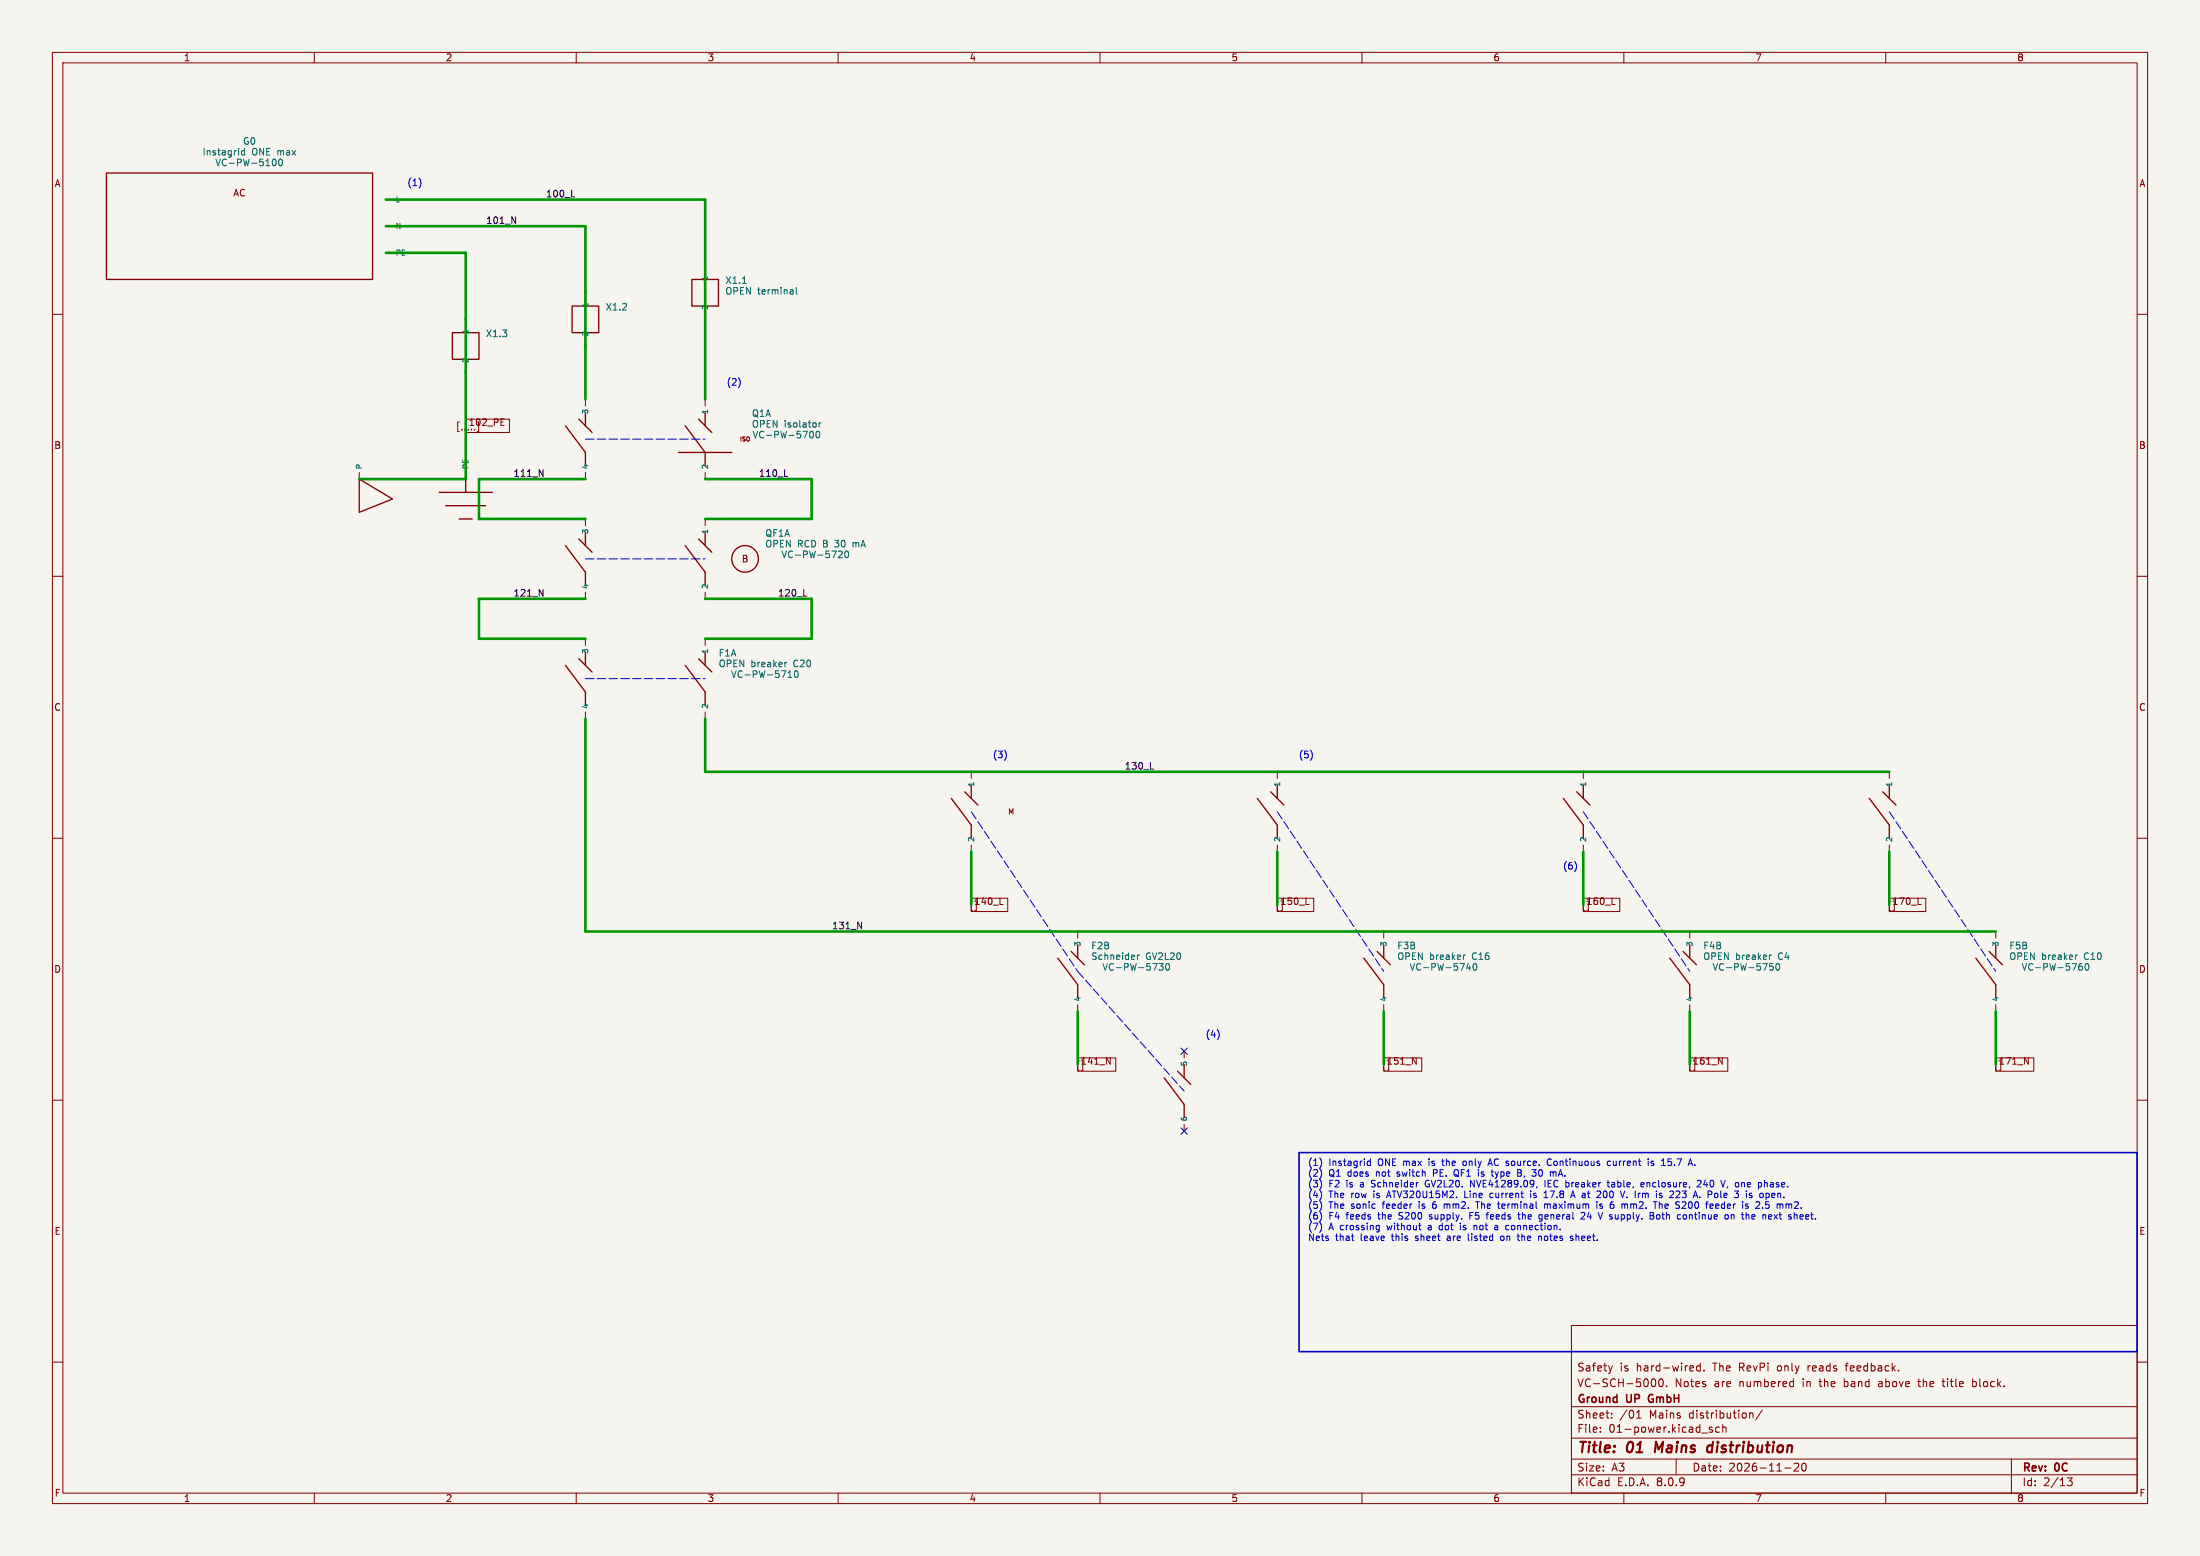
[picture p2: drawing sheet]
<svg xmlns="http://www.w3.org/2000/svg" width="420mm" height="297mm" viewBox="0 0 420 297" stroke-linecap="round" stroke-linejoin="round" font-family="sans-serif">
<path d="M0 0h420v297h-420z" fill="#f5f4ef" stroke="#f5f4ef" stroke-width=".19"/>
<g fill="none" stroke="#840000" stroke-width=".19">
<path d="M10 10h400v277h-400zM12 12h396v273h-396zM60 10v2M110 10v2M160 10v2M210 10v2M260 10v2M310 10v2M360 10v2M73.7 38.1h1.2M73.7 43.2h1.2M73.7 48.3h1.2"/>
<path d="M111.8 55.9v1.3M134.6 50.8v1.3M134.6 59.7v1.3M10 60h2M88.9 61v1.2M88.9 69.9v1.2M95.6 79.9h.6M111.8 64.8v1.2M111.8 76.2v1.3M134.6 76.2v1.3M408 60h2M68.6 90.2v1.2"/>
<path d="M88.9 80h8.3v2.6h-8.3zM88.9 90.2v1.2M91.4 80.6v1.8h-.3M95.6 81.2h.6M111.8 90.2v1.2M111.8 99.1v1.2M134.6 90.2v1.2M134.6 99.1v1.2M10 110h2M111.8 113v1.3M134.6 113v1.3M408 110h2"/>
<path d="M111.8 121.9v1.3M111.8 135.9v1.3M134.6 121.9v1.3M134.6 135.9v1.3M10 160h2M185.4 147.3v1.3M243.8 147.3v1.3M302.3 147.3v1.3M360.7 147.3v1.3M408 160h2M185.4 171.4h7v2.6h-7zM185.4 161.3v1.3"/>
<path d="M190.9 172.6h.6M205.7 177.8v1.3M243.8 171.4h7v2.6h-7zM243.8 161.3v1.3M249.3 172.6h.6M264.2 177.8v1.3M302.3 171.4h6.9v2.6h-6.9zM302.3 161.3v1.3M307.7 172.6h.6M322.6 177.8v1.3M360.7 171.4h6.9v2.6h-6.9zM360.7 161.3v1.3"/>
<path d="M366.2 172.6h.6M381 177.8v1.3M205.7 191.8v1.2M264.2 191.8v1.2M322.6 191.8v1.2M381 191.8v1.2M10 210h2M205.7 201.9h7.3v2.6h-7.3zM211.2 201.9l.7 1.2v-1.2M226.1 200.7v1.2M226.1 214.6v1.3M264.2 201.9h7.2v2.6h-7.2z"/>
<path d="M269.6 201.9l.8 1.2v-1.2M322.6 201.9h7.2v2.6h-7.2zM328.1 201.9l.7 1.2v-1.2M381 201.9h7.3v2.6h-7.3zM386.5 201.9l.7 1.2v-1.2M408 210h2M300 253h108v32h-108zM10 260h2M300 278.5h108M300 274.5h108M300 268.5h108M305.5 273.2v.2"/>
<path d="M305.5 272.5v.1M307.7 270.5v.2M307.7 269.8v.1M307.8 260.7l-.4 1M312.4 270.7h.9M312.4 269.6l.5-.4v1.5M315.4 263.3l.2-.1a.8 .8 0 0 1 .5 .7 .8 .8 0 0 1-.5 .8l-.2-.1M316.8 263.3l.2-.1a.8 .8 0 0 1 .5 .7 .8 .8 0 0 1-.5 .8l-.2-.2-.1-.4zM318.2 264.5v.2M320 278.5v3M324.6 260.2v1.5M324.6 260.8l-.4-.1-.3 .3 .1 .6h.6"/>
<path d="M325.3 261.5v.2M326.9 272.5l-.4-.1-.2 .2 .1 .2 .5 .2v.3h-.6M328.2 272.5l-.4-.1-.3 .3 .2 .6h.5M328.9 272.5l.2-.1 .3 .1 .1 .9M328.9 271.9v1.5M334 269.8l.2-.1 .4 .1 .1 .9M336.4 269.1l-1.2 1.9M341.9 263.7l.5 .1M342.4 264.6l-.5 .1M342.4 263.2v1.5M342.5 279.4l.6-.1 .2 .1 .1 .3-1 1.1h1M344.1 279.4l.2-.1a.8 .8 0 0 1 .5 .7 .8 .8 0 0 1-.5 .8l-.2-.2-.2-.4z"/>
<path d="M352.2 260.7h.6M358.7 264.2v.4M366.1 263.7h.6M366.3 263.2v1.3l.2 .2M370.7 263.7h.6M370.9 263.2v1.3l.4 .2M376.6 264.6h.6M376.6 263.8h.6M376.6 263.2v1.5M384 278.5v6.5M408 260h2M60 285v2"/>
<path d="M110 285v2M160 285v2M210 285v2M260 285v2M300 281.5h108M310 285v2M340.7 280.2h1.2M360 285v2M394.7 282.1h.9l-.5 .6 .4 .1v.6l-.2 .2-.6-.1"/>
</g>
<path d="M316.2 275.2l-.3 2M326.9 276a.66 .66 0 0 0-1 .3v.5l.1 .3h.8M327 275.2l-.2 2" fill="none" stroke="#840000" stroke-width=".4"/>
<path d="M314.8 266.4l-.1 .4 .1 .7" fill="none" stroke="#840000" stroke-width=".3"/>
<g fill="none" stroke="#840000" stroke-width=".25">
<path d="M20.3 33h50.8v20.3h-50.8zM109.2 58.4h5.1v5.1h-5.1zM132.1 53.3h5.1v5.1h-5.1zM86.4 63.5h5v5.1h-5zM111.8 78.7v2.6M134.6 78.7v2.6M68.6 91.4l6.3 3.9-6.3 2.5zM83.8 94h10.2M85.1 96.5h7.6M87.6 99.1h2.6M88.9 91.4v2.6M107.9 81.3l3.9 5.1v2.5"/>
<path d="M110.5 80l2.5 2.6M129.5 86.4h10.2M130.8 81.3l3.8 5.1v2.5M133.3 80l2.6 2.6M107.9 104.1l3.9 5.1v2.6M110.5 102.9l2.5 2.5M111.8 101.6v2.5M130.8 104.1l3.8 5.1v2.6M133.3 102.9l2.6 2.5M134.6 101.6v2.5M107.9 127l3.9 5.1v2.5M110.5 125.7l2.5 2.6"/>
<path d="M111.8 124.5v2.5M130.8 127l3.8 5.1v2.5M133.3 125.7l2.6 2.6M134.6 124.5v2.5M181.6 152.4l3.8 5.1v2.5M184.1 151.1l2.6 2.6M185.4 149.9v2.5M240 152.4l3.8 5.1v2.5M242.6 151.1l2.5 2.6M243.8 149.9v2.5M298.4 152.4l3.9 5.1v2.5M301 151.1l2.5 2.6"/>
<path d="M302.3 149.9v2.5M356.9 152.4l3.8 5.1v2.5M359.4 151.1l2.5 2.6M360.7 149.9v2.5M201.9 182.9l3.8 5.1v2.5M204.5 181.6l2.5 2.6M205.7 180.3v2.6M260.3 182.9l3.9 5.1v2.5M262.9 181.6l2.5 2.6M264.2 180.3v2.6M318.8 182.9l3.8 5.1v2.5M321.3 181.6l2.5 2.6"/>
<path d="M322.6 180.3v2.6M377.2 182.9l3.8 5.1v2.5M379.7 181.6l2.6 2.6M381 180.3v2.6M222.2 205.7l3.9 5.1v2.6M224.8 204.5l2.5 2.5M226.1 203.2v2.5"/>
<circle cx="142.2" cy="106.7" r="2.54"/>
</g>
<g fill="none" stroke="#006464" stroke-width=".19">
<path d="M39 28.3v1.3M39.6 28.7v.9M39.6 28.9l.1-.2 .3 .1 .1 .8M41.1 28.8l-.3-.1-.2 .2 .1 .2 .4 .1v.3h-.5M41.2 30.4l.4 1.2 .5-1.2M41.6 28.7h.4M41.7 28.3v1.1l.3 .2M42.5 28.8h.4l.1 .8M43 29l-.4 .1-.2 .2 .2 .3 .4-.1M43.2 30.5a.6 .6 0 0 0-.8 .4 .6 .6 0 0 0 .6 .7l.2-.1M43.8 31.2h.9M44.2 28.8l-.4-.1-.3 .3 .2 .5h.5"/>
<path d="M44.2 28.7v1.1l-.3 .2h-.3M44.8 28.7v.9M45.1 28.7l-.3 .3M45.3 31h.6l.2-.2-.1-.3-.7-.1v1.2M45.5 28.3v.1M45.5 28.7v.9M46.5 30.4l.3 1.2 .2-.9 .3 .9 .3-1.2M46.7 28.8l-.4-.1-.2 .3 .1 .5h.5M46.7 28.3v1.3M48.1 31.2h.9M48.4 28.4a.81 .81 0 0 0 .1 1.2 .43 .43 0 0 0 .6-.4l-.2-.8M50.2 30.4h-.6v.6l.1-.1h.5l.1 .2-.1 .4-.2 .1-.4-.1"/>
<path d="M50.3 28.3v1.3l-.7-1.3v1.3M50.8 31.6h.7M50.8 30.7l.3-.3v1.2M50.9 28.9h.4M51.5 28.3h-.6v1.3h.6M52.1 30.5l.2-.1a.68 .68 0 0 1 .4 .6 .68 .68 0 0 1-.4 .6l-.3-.4zM53 28.9l.4-.2 .2 .2M53 28.7v.9M53.4 30.4h.1a.68 .68 0 0 1 .4 .6 .68 .68 0 0 1-.4 .6 .84 .84 0 0 1-.1-1.2zM53.6 28.9l.2-.2 .3 .1v.8M53.6 28.9v.7M54.7 28.8h.5l.1 .8"/>
<path d="M55.3 29l-.4 .1-.2 .2 .2 .3 .4-.1M55.8 28.7l.6 .9M56.4 28.7l-.6 .9M141.7 54.1h.8M151.4 55.4v.7M151.4 56.1h-.1M151.4 55.6l-.1 .1M152 54.9v1.1l.2 .1M143.8 82.3l.4 1.3 .4-1.3M143.9 80.5a.85 .85 0 0 0 .2 1 .43 .43 0 0 0 .5-.4v-.6M145.2 80.3v1.2M145.8 82.4a.6 .6 0 0 0-.8 .5 .6 .6 0 0 0 .5 .7l.3-.1"/>
<path d="M145.8 80.4l.1 .3-.1 .2h-.6M146.3 83.1h1M146.5 80.3v1.2h.6M146.5 80.9h.4M147.9 83l.6-.1 .1-.2v-.3l-.7-.1v1.3M148.3 80.3v1.2l-.7-1.2v1.2M149.1 82.3l.3 1.3 .2-.9 .2 .9 .3-1.3M149.9 80.3v.1M149.9 80.7v.8M150.6 83.1h1M150.9 80.8l-.3-.1-.2 .2 .1 .2 .4 .1v.3h-.5M151.5 80.8l.2-.1 .4 .1v.5l-.1 .2h-.3l-.2-.1z"/>
<path d="M152.7 80.3v1.1l.2 .1M152.8 82.3h-.6l-.1 .6 .2-.1 .4 .1 .2 .1-.1 .5-.2 .1-.5-.1M153.3 82.3h.8l-.5 1.3M153.3 80.8h.5l.1 .7M153.9 81l-.4 .1-.2 .1 .2 .3h.4M154.3 80.7h.5M154.5 80.3v1.1l.3 .1M154.7 82.4l.2-.1a.68 .68 0 0 1 .4 .7 .68 .68 0 0 1-.4 .6l-.3-.5zM155.3 80.8l.3-.1 .2 .2v.4l-.2 .2h-.3l-.1-.2zM155.9 82.4l.2-.1a.68 .68 0 0 1 .4 .7 .68 .68 0 0 1-.4 .6 .84 .84 0 0 1-.2-1.2zM156.4 80.7v.8M156.7 80.7l-.3 .2"/>
<path d="M146.4 103.3l-.1 .7M147.1 103.3l.1 .7M147.7 103.1v1.3M148.4 103.3v.3l-.2 .2M149 103.7h.4M149 103.1v1.3M149.3 105.2l.4 1.2 .4-1.2M150.6 106.3l.3 .1 .4-.1M150.9 103.1v1.3l-.8-1.3v1.3M151.8 106h1M152.4 103.8l.6-.1 .2-.1-.1-.3-.7-.2v1.3M152.7 103.8l.5 .6"/>
<path d="M153.4 105.2v1.2M154.4 103.3a.51 .51 0 0 0-.6-.1 .51 .51 0 0 0-.1 .7M154.6 105.2l.3 1.2 .2-.9 .2 .9 .3-1.2M155 103.1a.64 .64 0 0 1 .7 .7 .64 .64 0 0 1-.7 .6zM156.1 106h1M157.2 103.7h.4M157.2 103.1h.4l.3 .3-.3 .3 .3 .2v.3l-.2 .2h-.5zM158.3 105.2h-.6l-.1 .6 .2-.1h.4l.2 .2-.1 .4-.2 .1-.5-.1M158.8 105.2h.8l-.5 1.2M159.3 103.1h.8l-.4 .5 .4 .1v.6l-.2 .1-.6-.1M160.1 105.3l.4-.1 .3 .3-.8 .9h.8M160.7 103.3l.2-.2a.68 .68 0 0 1 .4 .7 .68 .68 0 0 1-.4 .6l-.3-.5z"/>
<path d="M161.4 105.3l.2-.1a.68 .68 0 0 1 .4 .6 .68 .68 0 0 1-.4 .6l-.3-.4zM162.8 103.6v.8M162.8 103.7l.4-.1 .2 .1M163.4 103.7l.2-.1h.3v.8M163.4 103.7v.7M164.4 104.4l.4-1.3 .4 1.3M164.5 104h.6M137.6 126.1l-.2 .7M138.1 126.1l.2 .7M138.8 126v1.3M139.5 126.1l.1 .3-.3 .3M139.7 128l.4 1.3 .4-1.3"/>
<path d="M140.1 126.6h.4M140.1 126v1.3M141 129.1l.3 .2 .4-.1M142 126v1.3l-.7-1.3v1.3M142.2 128.8h1M143.6 126v1.3M143.6 126.5l.3-.1 .3 .3-.2 .5h-.4M143.8 128.7l.6-.1 .1-.1v-.3l-.7-.2v1.3M144.7 126.4v.9M144.9 128l.3 1.3 .3-.9 .2 .9 .3-1.3M145.1 126.4l-.4 .3M145.4 126.8l.6-.1v-.2l-.4-.1-.2 .2 .1 .6h.5"/>
<path d="M146.5 128.8h1M146.6 126.5h.5v.8M147.1 126.7l-.4 .1-.2 .2 .2 .3 .4-.1M147.7 126v1.3M147.8 126.8l.4 .5M148.2 126.4l-.5 .5M148.7 126.8l.6-.1-.1-.2-.3-.1-.2 .2 .1 .6h.4M148.7 128h-.6l-.1 .6 .2-.1 .4 .1 .2 .2-.1 .4-.2 .1-.5-.1M149.2 128h.8l-.5 1.3M149.8 126.4v.9M150.2 126.4l-.4 .3M150.4 129.3h.8"/>
<path d="M150.4 128.4l.4-.4v1.3M151.8 128.1l.2-.1a.68 .68 0 0 1 .4 .7 .68 .68 0 0 1-.4 .6 .84 .84 0 0 1-.2-1.2zM152.3 126.1a.6 .6 0 0 0-.8 .4 .6 .6 0 0 0 .6 .8l.2-.2M152.8 126.1l.5-.1 .2 .4-.8 .9h.8M154.2 126.1l.1-.1a.68 .68 0 0 1 .5 .6 .68 .68 0 0 1-.5 .7 .84 .84 0 0 1-.1-1.2zM208.6 182v.4l.4 .1M210.4 182.4l-.4-.1-.2 .2 .1 .6h.5M210.6 183.9l.4 1.3 .4-1.3M210.9 182.4l.2-.1 .3 .1 .1 .7M210.9 181.9v1.2M212.1 182.4l.2-.1 .3 .1v.7M212.1 182.3v.8"/>
<path d="M212.6 184a.6 .6 0 0 0-.9 .5 .6 .6 0 0 0 .6 .7l.3-.1M213.1 184.7h1M213.2 182.7l.6-.1-.1-.2-.4-.1-.1 .2v.6h.5M214.3 181.9v.1M214.3 182.3v.8M214.7 184.6l.6-.1 .1-.2-.1-.3-.6-.1v1.3M215.5 182.4l-.4-.1-.2 .2 .1 .6h.5M215.5 181.9v1.2M215.8 183.9l.3 1.3 .3-.9 .2 .9 .3-1.3M216 182.7l.6-.1-.1-.2-.3-.1-.2 .2 .1 .6h.4M217.2 182.3v.8M217.4 184.7h1"/>
<path d="M217.5 182.3l-.3 .2M219.6 181.9a.59 .59 0 0 0-.8 .6 .59 .59 0 0 0 .8 .6v-.5h-.2M219.6 183.9h-.6l-.1 .6 .2-.1 .4 .1 .1 .1v.5l-.2 .1-.5-.1M220 181.9l.4 1.2 .4-1.2M220.1 183.9h.8l-.5 1.3M221.2 182l.5-.1 .2 .3-.8 .9h.8M221.3 183.9h.7l-.4 .5 .4 .1v.6l-.2 .1-.5-.1M222.5 181.9v1.2h.6M222.7 184l.1-.1a.68 .68 0 0 1 .5 .7 .68 .68 0 0 1-.5 .6l-.3-.5zM223.4 182l.5-.1 .3 .3-.8 .9h.8M224.8 182l.2-.1a.68 .68 0 0 1 .4 .6 .68 .68 0 0 1-.4 .6l-.4-.4zM267.2 181.9l-.2 .8"/>
<path d="M267.6 181.9l.2 .8M268.4 181.9v1.2M269 182l.1 .3-.2 .2M269.2 183.9l.4 1.3 .5-1.3M269.6 182.5h.5M269.6 181.9v1.2M270.6 185l.3 .2 .3-.1M271.5 181.9v1.2l-.7-1.2v1.2M271.8 184.7h.9M273.1 181.9v1.2M273.1 182.4l.4-.1 .2 .2-.1 .6h-.5M273.3 184.6l.6-.1 .2-.2-.1-.3-.7-.1v1.3"/>
<path d="M274.2 182.3v.8M274.5 183.9l.3 1.3 .2-.9 .3 .9 .3-1.3M274.6 182.3l-.4 .2M275 182.7l.6-.1-.1-.2-.4-.1-.1 .2v.6h.5M276.1 184.7h.9M276.1 182.4h.5l.1 .7M276.7 182.6l-.5 .1-.1 .1 .1 .3h.5M277.3 181.9v1.2M277.4 182.7l.3 .4M277.7 182.3l-.4 .5M278.2 182.7l.6-.1v-.2l-.4-.1-.2 .2 .1 .6h.5M278.2 183.9h-.6v.6l.1-.1 .5 .1 .1 .1-.1 .5-.1 .1-.5-.1"/>
<path d="M278.7 183.9h.9l-.6 1.3M279.4 182.3v.8M279.7 182.3l-.3 .2M280.3 183.9l-.3 .9h.8M280.6 184.3v.9M281.3 184l.2-.1a.68 .68 0 0 1 .4 .7 .68 .68 0 0 1-.4 .6l-.3-.5zM281.9 182a.6 .6 0 0 0-.9 .4 .6 .6 0 0 0 .6 .7l.3-.1M282.3 183.1h.8M282.3 182.2l.4-.3v1.2M284.2 181.9h-.4a.86 .86 0 0 0 0 1.2l.4-.1 .1-.4-.3-.2h-.2l-.2 .2M325.6 181.9l-.2 .8M326.1 181.9l.1 .8"/>
<path d="M326.8 181.9v1.2M327 183.9l.5 1.3 .4-1.3M327.5 182v.3l-.2 .2M328.1 182.5h.4M328.1 181.9v1.2M328.4 185l.3 .2 .3-.1M329.9 181.9v1.2l-.7-1.2v1.2M331.1 184.6l.7-.1 .1-.2-.1-.3-.7-.1v1.3M331.5 182.4l.4-.1 .2 .2-.1 .6h-.5M331.5 181.9v1.2M332.3 183.9l.3 1.3 .2-.9 .3 .9 .3-1.3M332.7 182.3v.8"/>
<path d="M333 182.3l-.3 .2M333.4 182.7l.6-.1-.1-.2-.3-.1-.2 .2v.6h.5M333.9 184.7h.9M334.5 182.4h.5l.1 .7M335.1 182.6l-.4 .1-.2 .1 .2 .3h.4M335.7 181.9v1.2M335.8 182.7l.4 .4M336 183.9h-.6v.6l.2-.1 .4 .1 .1 .1-.1 .5-.1 .1-.5-.1M336.2 182.3l-.5 .5M336.5 183.9h.9l-.6 1.3M336.7 182.7l.6-.1-.1-.2-.4-.1-.1 .2v.6h.5M337.8 182.3v.8"/>
<path d="M338.2 182.3l-.4 .2M338.5 183.9h-.6l-.1 .6 .2-.1 .4 .1 .1 .1v.5l-.2 .1-.5-.1M339.2 184l.1-.1a.68 .68 0 0 1 .5 .7 .68 .68 0 0 1-.5 .6 .84 .84 0 0 1-.1-1.2zM340.3 182a.6 .6 0 0 0-.9 .4 .6 .6 0 0 0 .6 .7l.3-.1M341.1 181.8l-.3 .9h.8M341.4 182.3v.8M384 181.9l-.2 .8M384.5 181.9l.2 .8M385.2 181.9v1.2M385.9 182v.3l-.2 .2M386.1 183.9l.4 1.3 .4-1.3M386.5 182.5h.4"/>
<path d="M386.5 181.9v1.2M387.4 185l.3 .2 .4-.1M388.4 181.9v1.2l-.8-1.2v1.2M388.6 184.7h1M389.9 182.4l.4-.1 .2 .2-.1 .6h-.5M389.9 181.9v1.2M390.2 184.6l.6-.1 .1-.2-.1-.3-.6-.1v1.3M391.1 182.3v.8M391.3 183.9l.3 1.3 .3-.9 .2 .9 .3-1.3M391.4 182.3l-.3 .2M391.8 182.7l.6-.1v-.2l-.4-.1-.2 .2 .1 .6h.5M392.9 184.7h1"/>
<path d="M393 182.4h.4l.1 .7M393.5 182.6l-.4 .1-.2 .1 .2 .3h.4M394.1 181.9v1.2M394.2 182.7l.4 .4M394.6 182.3l-.5 .5M395.1 182.7l.6-.1-.1-.2-.3-.1-.2 .2v.6h.5M395.1 183.9h-.6l-.1 .6 .2-.1 .4 .1 .1 .1v.5l-.2 .1-.5-.1M395.6 183.9h.8l-.5 1.3M396.2 182.3v.8M396.6 182.3l-.4 .2M397.4 183.9l-.3 .1a.86 .86 0 0 0 0 1.2l.4-.1 .1-.5-.3-.2h-.2l-.3 .2M398.2 184l.1-.1a.68 .68 0 0 1 .5 .7 .68 .68 0 0 1-.5 .6l-.3-.5z"/>
<path d="M398.7 182a.6 .6 0 0 0-.8 .4 .6 .6 0 0 0 .6 .7l.2-.1M399.2 183.1h.7M399.2 182.2l.3-.3v1.2M400.5 182l.2-.1a.68 .68 0 0 1 .4 .6 .68 .68 0 0 1-.4 .6l-.3-.4z"/>
</g>
<path d="M109.1 37.6h.6M97.7 41.4l.7 1.3v-1.3M102.9 89.7l.8 1.2v-1.2M149.8 90.9h.6M102.9 112.5l.8 1.3v-1.3M153.4 113.8h.6M219.6 146.8h.6M163.7 176l.8 1.3v-1.3" fill="none" stroke="#0f0f0f" stroke-width=".19"/>
<g fill="none" stroke="#0000c2" stroke-width=".19">
<path d="M80.3 34.5v.9M141.3 72.6v.9M192.1 143.7v.9M250.5 143.7v.9M300.9 165v.8M232.7 197.1v.8M252.2 221.6v.8M252.2 223.6v.9M252.2 225.7v.8M252.2 227.7v.8M252.2 229.7v.9M252.2 231.8v.8"/>
<path d="M252.2 233.8v.9M261.6 221.2v1.3M261.6 221.7l-.3-.1-.3 .3 .1 .5h.5M262.9 233.9l.4 .1M263.3 233.9v1l-.1 .2-.3 .1M263.3 234.7h-.4M270.8 233.9h.5M271.2 234.7h.1M272.2 225.5l-.1 .5 .2 .5M272.9 232.6l.1 .1M273 231.8l-.1 .2 .1 .3M273.6 223.2v1.3"/>
<path d="M273.6 223.9h.5M273.6 229.5l-.1 .9 .2 .3M273.7 229.9l-.2 .2M274.8 234l-.1 .5 .2 .2M275.2 221.6h.5M275.4 221.2l.1 1.2M275.7 229.8v.9M276.1 229.8l-.4 .1M276.4 235.9l-.1 .1M276.4 236.3l-.2 .2 .2 .3M277.6 223.4a.85 .85 0 0 0 .3 1.1h.2M277.8 224.2h.1"/>
<path d="M278.8 233.9v.8M279.6 227.3v1.3h.6M279.7 221.6l-.3 .1-.1 .2v.5l.4 .1M280.3 235.5v1.1l.2 .2M280.6 232h.4M280.6 231.4v1.3M280.7 226.6v-1.3l.7 1.3M281.4 234l.4-.1 .1 .2M282.1 229.4v1.3M282.2 223.7v.8M283.7 231.8h.5M284.1 222.5l.4-1.3 .4 1.3"/>
<path d="M284.2 222.1h.6M284.5 227.8l-.1 .6 .1 .1 .4 .1M284.7 223.7h.4M285 224.5h.1M285.4 234.7h.5M285.4 234h.5v.7M285.4 223.7l.3 .8M285.6 224.9h-.2M285.9 234.2l-.5 .1M287 236l-.3-.1-.2 .3v.5l.2 .1 .3-.1M289.6 235.9h.5M289.7 231.8h.5"/>
<path d="M289.7 223.9h.5M289.8 235.5v1.1M289.9 231.4v1.1l.3 .2M290 236.8h.1M290.2 223.9l.3 .2-.1 .3-.7 .1M290.4 223.5l-.2 .4M292.2 227.8v.8M293.9 235.9l.4 .2v.7M294 231.8l.4 .1M294.4 232.6l-.4 .1M294.4 231.8v1.1l-.1 .2h-.3M294.8 228.6h.7"/>
<path d="M294.9 229.9l.3-.1 .2 .2M294.9 229.8v.9M294.9 225.3v1.3M295 227.5l.1-.2v1.3M295.4 230v.7M295.9 229.9l-.3-.1-.2 .2M296.1 221.3a.6 .6 0 0 0-.8 .4 .6 .6 0 0 0 .6 .8l.2-.1M296.7 223.7l.4 .2v.6M299.4 225.8l.1 .2-.1 .5M299.8 228.6l.5-1.3 .4 1.3M300 236.4h.3v.2l-.4 .2M300 235.9l.3 .1"/>
<path d="M300 228.2h.6M300.9 235.5v1.3M300.9 236v.1M302.6 231.7l-.1 .3-.7 .7h.8M304.9 229.8v.9M305.9 229.9l-.3-.1-.2 .2 .1 .2 .4 .1v.3h-.5M306.1 227.6v.5l.1 .4M306.8 225.7h.5M307 225.3v1.1l.3 .2M307.5 221.7l-.4-.1-.3 .3 .2 .5h.5M307.8 225.7l-.1 .1M307.8 226.1l-.2 .2 .2 .3"/>
<path d="M310.6 228.5v.1M313.3 226.1l.6-.1-.1-.2-.4-.1-.1 .2v.6h.5M314.7 221.2v.1M314.7 221.6v.9M315.7 231.7l-.3 .3 .3 .3v.3l-.7 .1M315.7 221.7l-.3-.1-.2 .2 .1 .2 .4 .1v.3h-.5M316.8 231.9l-.3-.1-.3 .3 .1 .5 .2 .1 .3-.1M316.8 229.9l.1-.1 .4 .1v.8M316.8 229.4v1.3M318.4 222.4l.5 .1M319.1 221.2h-.6l-.1 .6 .5-.1M320.7 227.7l-.8 .9h.8"/>
<path d="M321.4 232l.3-.2 .3 .3-.2 .5-.3 .1-.1-.1M321.8 229.6v.3l-.7 .8h.7M323.5 222.4v.1M324 225.4l.5-.1 .3 .4-.8 .9h.8M325.5 225.2l-.3 .9h.8M328 229.8l-.5 .2 .1 .6 .4 .1M328.1 230.1l-.6 .1M329.8 226.5l-.1 .2M330.5 232l.2-.2 .3 .1v.8M330.5 231.8v.9M332.6 231.4v1.1M333.3 231.4v1.3"/>
<path d="M333.4 227.8v.8M334.4 232.5l.2 .2 .4-.1M335 231.9l-.4-.1-.2 .2M335 232.2l-.6 .1M336 228.5l.4 .1M336.1 227.8l-.1 .1M337 225.7l.4 .2v.7M337.2 229.9h.3l.3 .2M337.8 230.4l-.3 .3h-.3M338.7 231.8l.6 .9M338.8 228.5l-.1 .1M338.8 227.9v.2l-.6 .1"/>
<path d="M339.3 231.8l-.6 .9M341.5 230v.7M344.2 232l-.2-.2-.4 .2 .1 .6h.5M344.2 232.2l-.6 .1"/>
</g>
<path d="M248 220h160v38h-160z" fill="none" stroke="#0000c2" stroke-width=".3"/>
<path d="M111.8 83.8h22.8M111.8 106.7h22.8M111.8 129.5h22.8M185.4 154.9l20.3 30.5M243.8 154.9l20.4 30.5M302.3 154.9l20.3 30.5M360.7 154.9l20.3 30.5M205.7 185.4l20.4 22.9" fill="none" stroke="#0000c2" stroke-width=".19" stroke-dasharray="1.6 .6"/>
<g fill="none" stroke="#009600" stroke-width=".5">
<path d="M73.7 38.1h60.9v38.1M73.7 43.2h38.1v33M73.7 48.3h15.2v43.1h-20.3M111.8 91.4h-20.4v7.7h20.4M134.6 91.4h20.3v7.7h-20.3M111.8 114.3h-20.4v7.6h20.4M134.6 114.3h20.3v7.6h-20.3M111.8 137.2v40.6h269.2M134.6 137.2v10.1h226.1M185.4 162.6v10.1M243.8 162.6v10.1M302.3 162.6v10.1"/>
<path d="M360.7 162.6v10.1M205.7 193v10.2M264.2 193v10.2M322.6 193v10.2M381 193v10.2"/>
</g>
<path d="M225.5 215.3l1.2 1.2M225.5 200.1l1.2 1.2M226.7 215.3l-1.2 1.2M226.7 200.1l-1.2 1.2" fill="none" stroke="#000084" stroke-width=".19"/>
<g font-size="2.8" fill="#840000">
<text x="301" y="277.9">Title:</text>
<text x="310.6" y="277.9">01</text>
<text x="316.8" y="277.9">Mains</text>
<text x="327.6" y="277.9">distribution</text>
</g>
<g font-size="2.1" fill="#840000">
<text x="301" y="262">Safety</text>
<text x="309.2" y="262">is</text>
<text x="312.4" y="262">hard-wired.</text>
<text x="327.2" y="262">The</text>
<text x="332.3" y="262">RevPi</text>
<text x="339.7" y="262">only</text>
<text x="345.6" y="262">reads</text>
<text x="353.1" y="262">feedback.</text>
<text x="301" y="268.2">Ground</text>
<text x="301" y="265">VC-SCH-5000.</text>
<text x="310.6" y="268.2">UP</text>
<text x="315.4" y="268.2">GmbH</text>
<text x="319.7" y="265">Notes</text>
<text x="327.3" y="265">are</text>
<text x="332.2" y="265">numbered</text>
<text x="344.4" y="265">in</text>
<text x="347.8" y="265">the</text>
<text x="352.6" y="265">band</text>
<text x="359.3" y="265">above</text>
<text x="367.1" y="265">the</text>
<text x="371.9" y="265">title</text>
<text x="377.7" y="265">block.</text>
<text x="301" y="273.7">File:</text>
<text x="301" y="271">Sheet:</text>
<text x="307.1" y="273.7">01-power.kicad_sch</text>
<text x="309.2" y="271">/01</text>
<text x="314.9" y="271">Mains</text>
<text x="322.6" y="271">distribution/</text>
<text x="301" y="281.1">Size:</text>
<text x="307.6" y="281.1">A3</text>
<text x="323" y="281.1">Date:</text>
<text x="330" y="281.1">2026-11-20</text>
<text x="386" y="281.3">Rev:</text>
<text x="392.4" y="281.3">0C</text>
<text x="301" y="283.9">KiCad</text>
<text x="308.7" y="283.9">E.D.A.</text>
<text x="316.3" y="283.9">8.0.9</text>
<text x="386" y="283.9">Id:</text>
<text x="390.1" y="283.9">2/13</text>
</g>
<g font-size="1.8" fill="#840000">
<text x="35" y="11.9">1</text>
<text x="85" y="11.9">2</text>
<text x="135" y="11.9">3</text>
<text x="185" y="11.9">4</text>
<text x="235" y="11.9">5</text>
<text x="285" y="11.9">6</text>
<text x="335" y="11.9">7</text>
<text x="385" y="11.9">8</text>
<text x="10.3" y="35.9">A</text>
<text x="408.3" y="35.9">A</text>
<text x="44.4" y="37.7">AC</text>
<text x="86.9" y="82.2">[,,,,,]</text>
<text x="89.4" y="81.4">102_PE</text>
<text x="10.3" y="85.9">B</text>
<text x="408.2" y="85.9">B</text>
<text x="141.5" y="107.6">B</text>
<text x="10.3" y="135.9">C</text>
<text x="408.2" y="135.9">C</text>
<text x="184.9" y="173.7">[]</text>
<text x="185.9" y="172.8">140_L</text>
<text x="243.4" y="173.7">[]</text>
<text x="244.3" y="172.8">150_L</text>
<text x="301.8" y="173.7">[]</text>
<text x="302.7" y="172.8">160_L</text>
<text x="360.2" y="173.7">[]</text>
<text x="361.2" y="172.8">170_L</text>
<text x="10.3" y="185.9">D</text>
<text x="408.2" y="185.9">D</text>
<text x="206.2" y="203.3">141_N</text>
<text x="264.6" y="203.3">151_N</text>
<text x="323.1" y="203.3">161_N</text>
<text x="381.5" y="203.3">171_N</text>
<text x="205.3" y="204.2">[]</text>
<text x="263.7" y="204.2">[]</text>
<text x="322.1" y="204.2">[]</text>
<text x="380.5" y="204.2">[]</text>
<text x="10.3" y="235.9">E</text>
<text x="408.3" y="235.9">E</text>
<text x="10.3" y="285.9">F</text>
<text x="35" y="286.9">1</text>
<text x="85" y="286.9">2</text>
<text x="135" y="286.9">3</text>
<text x="185" y="286.9">4</text>
<text x="235" y="286.9">5</text>
<text x="285" y="286.9">6</text>
<text x="335" y="286.9">7</text>
<text x="385" y="286.9">8</text>
<text x="408.3" y="285.9">F</text>
</g>
<g font-size="1.8" fill="#006464">
<text x="46.3" y="27.8">G0</text>
<text x="115.5" y="59.5">X1.2</text>
<text x="138.4" y="54.4">X1.1</text>
<text x="138.4" y="56.4">OPEN terminal</text>
<text x="92.6" y="64.5">X1.3</text>
<text x="143.4" y="79.8">Q1A</text>
<text x="138.9" y="105.7">OPEN RCD B</text>
<text x="146" y="102.6">QF1A</text>
<text x="152.6" y="105.7">30</text>
<text x="137.1" y="125.5">F1A</text>
<text x="130" y="128.6">OPEN breaker</text>
<text x="201.1" y="184.5">Schneider</text>
<text x="208.2" y="181.4">F2B</text>
<text x="259.6" y="184.5">OPEN breaker</text>
<text x="266.6" y="181.4">F3B</text>
<text x="318" y="184.5">OPEN breaker</text>
<text x="325.1" y="181.4">F4B</text>
<text x="376.4" y="184.5">OPEN breaker</text>
<text x="383.5" y="181.4">F5B</text>
</g>
<g font-size="1.8" fill="#0000c2">
<text x="77.7" y="35.7">(1)</text>
<text x="138.6" y="73.8">(2)</text>
<text x="189.4" y="144.9">(3)</text>
<text x="247.8" y="144.9">(5)</text>
<text x="298.3" y="166.2">(6)</text>
<text x="230.1" y="198.3">(4)</text>
<text x="249.6" y="222.9">(1)</text>
<text x="249.6" y="224.9">(2)</text>
<text x="249.6" y="227">(3)</text>
<text x="253.7" y="222.9">Instagrid</text>
<text x="253.7" y="224.9">Q1</text>
<text x="253.7" y="227">F2</text>
<text x="257.1" y="227">is</text>
<text x="257.4" y="224.9">does</text>
<text x="259.9" y="227">a</text>
<text x="262.3" y="227">Schneider</text>
<text x="263" y="224.9">not</text>
<text x="263.2" y="222.9">ONE max</text>
<text x="267.2" y="224.9">switch</text>
<text x="272.8" y="227">GV2L20.</text>
<text x="273.2" y="222.9">is</text>
<text x="274.3" y="224.9">PE.</text>
<text x="276" y="222.9">the</text>
<text x="278.5" y="224.9">QF1</text>
<text x="280.1" y="222.9">only</text>
<text x="281.5" y="227">NVE41289.09,</text>
<text x="283.3" y="224.9">is</text>
<text x="285.3" y="222.9">AC source.</text>
<text x="286.1" y="224.9">type</text>
<text x="291.2" y="224.9">B,</text>
<text x="294.2" y="224.9">30</text>
<text x="296" y="227">IEC</text>
<text x="296.8" y="222.9">Continuous</text>
<text x="297.8" y="224.9">mA.</text>
<text x="300.2" y="227">breaker</text>
<text x="308.4" y="227">table,</text>
<text x="308.5" y="222.9">current</text>
<text x="315" y="227">enclosure,</text>
<text x="316.5" y="222.9">is</text>
<text x="319.3" y="222.9">15.7</text>
<text x="325.9" y="227">240</text>
<text x="330.7" y="227">V, one</text>
<text x="338.1" y="227">phase.</text>
<text x="249.6" y="229">(4)</text>
<text x="249.6" y="231.1">(5)</text>
<text x="249.6" y="233.1">(6)</text>
<text x="253.7" y="229">The</text>
<text x="253.7" y="231.1">The</text>
<text x="253.7" y="233.1">F4</text>
<text x="257.1" y="233.1">feeds</text>
<text x="258" y="229">row</text>
<text x="258" y="231.1">sonic</text>
<text x="262.5" y="229">is</text>
<text x="263.4" y="233.1">the</text>
<text x="264.2" y="231.1">feeder</text>
<text x="265.3" y="229">ATV320U15M2.</text>
<text x="267.5" y="233.1">S200</text>
<text x="271.3" y="231.1">is</text>
<text x="273.5" y="233.1">supply.</text>
<text x="274.1" y="231.1">6</text>
<text x="276.5" y="231.1">mm2.</text>
<text x="280.2" y="229">Line</text>
<text x="281.4" y="233.1">F5</text>
<text x="282.9" y="231.1">The</text>
<text x="284.9" y="233.1">feeds</text>
<text x="285.3" y="229">current</text>
<text x="287.3" y="231.1">terminal</text>
<text x="291.1" y="233.1">the</text>
<text x="293.2" y="229">is</text>
<text x="295.3" y="233.1">general</text>
<text x="296" y="229">17.8</text>
<text x="296.3" y="231.1">maximum</text>
<text x="301.4" y="229">A at</text>
<text x="303.5" y="233.1">24</text>
<text x="306.5" y="231.1">is</text>
<text x="306.7" y="229">200</text>
<text x="307.1" y="233.1">V supply.</text>
<text x="309.3" y="231.1">6</text>
<text x="311.5" y="229">V. Irm</text>
<text x="311.7" y="231.1">mm2.</text>
<text x="317.3" y="233.1">Both</text>
<text x="318" y="231.1">The</text>
<text x="318.7" y="229">is</text>
<text x="321.5" y="229">223</text>
<text x="322.4" y="231.1">S200</text>
<text x="322.7" y="233.1">continue</text>
<text x="326.3" y="229">A. Pole</text>
<text x="328.4" y="231.1">feeder</text>
<text x="332" y="233.1">on</text>
<text x="334.5" y="229">3</text>
<text x="335.5" y="233.1">the</text>
<text x="335.5" y="231.1">is</text>
<text x="336.9" y="229">is</text>
<text x="338.3" y="231.1">2.5</text>
<text x="339.6" y="233.1">next</text>
<text x="339.7" y="229">open.</text>
<text x="342.5" y="231.1">mm2.</text>
<text x="344.8" y="233.1">sheet.</text>
<text x="249.6" y="235.1">(7)</text>
<text x="249.6" y="237.2">Nets</text>
<text x="253.7" y="235.1">A crossing</text>
<text x="254.9" y="237.2">that</text>
<text x="259.9" y="237.2">leave</text>
<text x="265.1" y="235.1">without</text>
<text x="266" y="237.2">this</text>
<text x="270.7" y="237.2">sheet</text>
<text x="273.1" y="235.1">a</text>
<text x="275.4" y="235.1">dot</text>
<text x="276.9" y="237.2">are</text>
<text x="279.6" y="235.1">is</text>
<text x="281.1" y="237.2">listed</text>
<text x="282.4" y="235.1">not</text>
<text x="286.6" y="235.1">a</text>
<text x="287.5" y="237.2">on</text>
<text x="288.9" y="235.1">connection.</text>
<text x="291" y="237.2">the</text>
<text x="295.2" y="237.2">notes</text>
<text x="301.5" y="237.2">sheet.</text>
</g>
<g font-size="1.8" fill="#0f0f0f">
<text x="104.1" y="37.8">100_L</text>
<text x="92.7" y="42.8">101_N</text>
<text x="97.9" y="91.1">111_N</text>
<text x="144.8" y="91.1">110_L</text>
<text x="97.9" y="114">121_N</text>
<text x="148.4" y="114">120_L</text>
<text x="214.6" y="147">130_L</text>
<text x="158.7" y="177.5">131_N</text>
</g>
<g font-size="1.4" fill="#006464">
<text x="75.4" y="38.8">L</text>
<text x="75.4" y="43.9">N</text>
<text x="75.4" y="49">PE</text>
<text x="135.4" y="53.8" transform="rotate(-90 135.4 53.8)">1</text>
<text x="112.5" y="58.9" transform="rotate(-90 112.5 58.9)">1</text>
<text x="135.4" y="59.2" transform="rotate(-90 135.4 59.2)">2</text>
<text x="89.6" y="64" transform="rotate(-90 89.6 64)">1</text>
<text x="112.5" y="64.3" transform="rotate(-90 112.5 64.3)">2</text>
<text x="89.6" y="69.3" transform="rotate(-90 89.6 69.3)">2</text>
<text x="112.5" y="79.2" transform="rotate(-90 112.5 79.2)">3</text>
<text x="135.4" y="79.2" transform="rotate(-90 135.4 79.2)">1</text>
<text x="69.3" y="89.7" transform="rotate(-90 69.3 89.7)">P</text>
<text x="89.6" y="89.7" transform="rotate(-90 89.6 89.7)">PE</text>
<text x="112.5" y="89.7" transform="rotate(-90 112.5 89.7)">4</text>
<text x="135.4" y="89.7" transform="rotate(-90 135.4 89.7)">2</text>
<text x="112.5" y="102.1" transform="rotate(-90 112.5 102.1)">3</text>
<text x="135.4" y="102.1" transform="rotate(-90 135.4 102.1)">1</text>
<text x="112.5" y="112.5" transform="rotate(-90 112.5 112.5)">4</text>
<text x="135.4" y="112.5" transform="rotate(-90 135.4 112.5)">2</text>
<text x="112.5" y="124.9" transform="rotate(-90 112.5 124.9)">3</text>
<text x="135.4" y="124.9" transform="rotate(-90 135.4 124.9)">1</text>
<text x="112.5" y="135.4" transform="rotate(-90 112.5 135.4)">4</text>
<text x="135.4" y="135.4" transform="rotate(-90 135.4 135.4)">2</text>
<text x="186.2" y="150.3" transform="rotate(-90 186.2 150.3)">1</text>
<text x="244.6" y="150.3" transform="rotate(-90 244.6 150.3)">1</text>
<text x="303" y="150.3" transform="rotate(-90 303 150.3)">1</text>
<text x="361.4" y="150.3" transform="rotate(-90 361.4 150.3)">1</text>
<text x="186.2" y="160.8" transform="rotate(-90 186.2 160.8)">2</text>
<text x="244.6" y="160.8" transform="rotate(-90 244.6 160.8)">2</text>
<text x="303" y="160.8" transform="rotate(-90 303 160.8)">2</text>
<text x="361.4" y="160.8" transform="rotate(-90 361.4 160.8)">2</text>
<text x="206.5" y="180.8" transform="rotate(-90 206.5 180.8)">3</text>
<text x="264.9" y="180.8" transform="rotate(-90 264.9 180.8)">3</text>
<text x="323.3" y="180.8" transform="rotate(-90 323.3 180.8)">3</text>
<text x="381.7" y="180.8" transform="rotate(-90 381.7 180.8)">3</text>
<text x="206.5" y="191.3" transform="rotate(-90 206.5 191.3)">4</text>
<text x="264.9" y="191.3" transform="rotate(-90 264.9 191.3)">4</text>
<text x="323.3" y="191.3" transform="rotate(-90 323.3 191.3)">4</text>
<text x="381.7" y="191.3" transform="rotate(-90 381.7 191.3)">4</text>
<text x="226.8" y="203.7" transform="rotate(-90 226.8 203.7)">5</text>
<text x="226.8" y="214.1" transform="rotate(-90 226.8 214.1)">6</text>
</g>
<text font-size="1.4" fill="#840000" x="192.4" y="155.6">M</text>
<text font-size="1.1" fill="#840000" x="141.2" y="84.4">ISO</text>
</svg>
